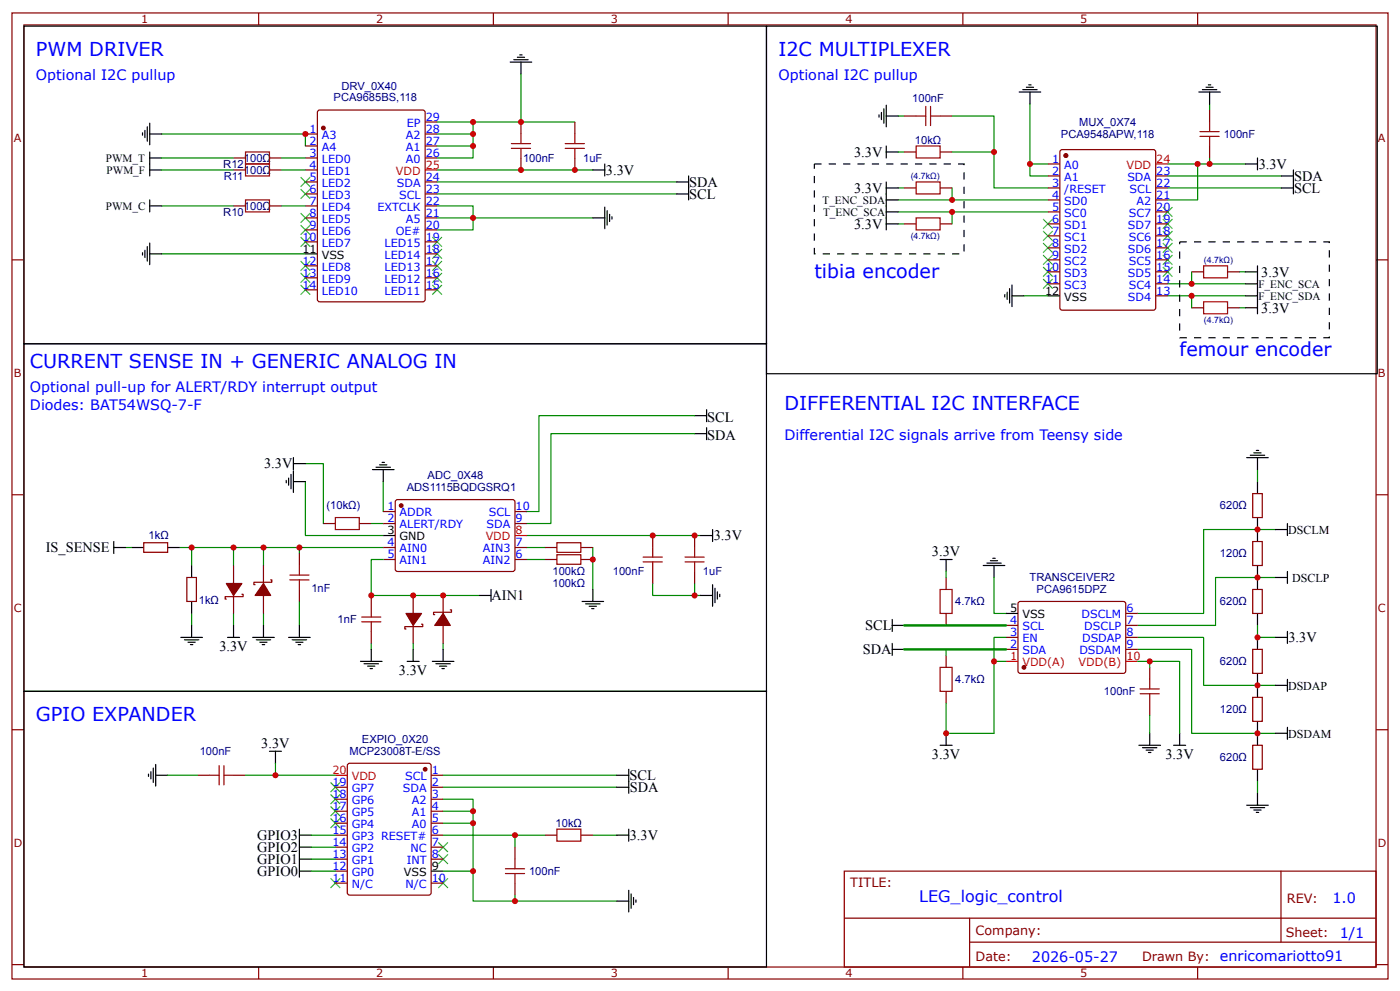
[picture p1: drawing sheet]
<svg xmlns="http://www.w3.org/2000/svg" width="309mm" height="219mm" viewBox="0 0 309 219" stroke-linecap="round" stroke-linejoin="round" font-family="sans-serif">
<g fill="none" stroke="#800" stroke-width=".26">
<path d="M2.6 2.9h304.1v213.2h-304.1zM5.3 5.5h298.7v208h-298.7zM57.1 2.9v2.6M109 2.9v2.6M160.9 2.9v2.6M212.7 2.9v2.6M264.6 2.9v2.6M51.6 34.9h2.6M51.6 37.5h2.6M59.5 34.9h2.7M59.5 37.5h2.7M67.5 34.9h2.6"/>
<path d="M67.5 37.5h2.6M67.5 29.6h2.6M67.5 32.2h2.6M70.2 24.6l.4-.3h22.8l.5 .3v41.5l-.2 .5h-23.1l-.4-.2zM93.9 34.9h2.7M93.9 29.6h2.7M93.9 32.2h2.7M93.9 26.9h2.7M115.1 26.9v2.7M115.1 34.9v2.6M127 26.9v2.7M127 34.9v2.6"/>
<path d="M199.8 25.6h2.6M199.8 33.5h2.6M207.7 25.6h2.6M207.7 33.5h2.6M231.5 36.2h2.7M231.5 38.8h2.7M234.2 33.3l.5-.3h20.1l.5 .3v34.6l-.2 .5-20.4 .1-.5-.3zM255.3 38.8h2.7M267.2 24.3v2.6M267.2 32.2v2.7M2.6 57.4h2.7M51.6 45.5h2.6"/>
<path d="M59.5 45.5h2.7M67.5 45.5h2.6M67.5 40.2h2.6M67.5 42.8h2.6M67.5 48.1h2.6M67.5 50.7h2.6M67.5 53.4h2.6M67.5 58.7h2.6M93.9 45.5h2.7M93.9 40.2h2.7M93.9 42.8h2.7M93.9 48.1h2.7"/>
<path d="M93.9 50.7h2.7M93.9 53.4h2.7M93.9 58.7h2.7M93.9 56h2.7M199.8 41.5h2.6M199.8 49.4h2.6M207.7 41.5h2.6M207.7 49.4h2.6M231.5 57.4h2.7M231.5 41.5h2.7M231.5 49.4h2.7M231.5 44.1h2.7"/>
<path d="M231.5 46.8h2.7M231.5 52.1h2.7M231.5 54.7h2.7M255.3 57.4h2.7M255.3 41.5h2.7M255.3 49.4h2.7M255.3 44.1h2.7M255.3 46.8h2.7M255.3 52.1h2.7M255.3 54.7h2.7M304 57.4h2.7M67.5 61.3h2.6"/>
<path d="M67.5 64h2.6M93.9 61.3h2.7M93.9 64h2.7M231.5 60h2.7M231.5 62.7h2.7M255.3 60h2.7M255.3 62.7h2.7M255.3 65.3h2.7M263.3 60h2.6M263.3 67.9h2.6M271.2 60h2.6M271.2 67.9h2.6"/>
<path d="M2.6 109.2h2.7M31.7 119.8h5.3v2.1h-5.3zM71.4 115.6h2.7M79.4 115.6h2.6M84.7 115.6h2.6M84.7 112.9h2.6M87.4 110.5l.4-.2 25.7 .1 .3 .4-.1 15.1-.5 .3-25.6-.1-.3-.5zM113.8 115.6h2.6M113.8 112.9h2.6M144.2 118.2v2.7M153.5 118.2v2.7M276.8 109h2.1v5.2h-2.1z"/>
<path d="M276.8 119.5h2.1v5.3h-2.1zM304 109.2h2.7M41.3 127.5h2.1v5.3h-2.1zM51.6 124.8v4M51.6 131.4v4M53.4 131.2h.3v.5h-4v.5h.3M58.2 124.8v4M58.2 131.4v4M59.8 128h.3v.5h-4v.6h.3M66.1 122.2v2.6M66.1 130.1v2.7M82 131.4v2.7"/>
<path d="M82 139.4v2.6M84.7 123.5h2.6M84.7 120.9h2.6M91.3 131.4v4M91.3 138.1v3.9M93.1 137.8h.3v.5h-4v.6h.3M97.9 131.4v4M97.9 138.1v3.9M99.5 134.6h.2v.5h-3.9v.6h.2M113.8 123.5h2.6M113.8 120.9h2.6M120.4 123.5h2.6"/>
<path d="M120.4 120.9h2.6M128.3 123.5h2.7M128.3 120.9h2.7M144.2 126.2v2.6M153.5 126.2v2.6M209 127.5v2.6M209 135.4v2.7M222.2 138.1h2.7M225 133l.4-.2h23l.3 .5-.1 15.1-.4 .2h-23l-.3-.5zM248.7 138.1h2.7M248.7 135.4h2.7M276.8 130.1h2.1v5.3h-2.1z"/>
<path d="M209 144.7v2.6M209 152.6v2.7M222.2 143.4h2.7M222.2 140.7h2.7M248.7 143.4h2.7M248.7 140.7h2.7M254 147.3v2.7M254 155.3v2.6M276.8 143.4h2.1v5.2h-2.1zM276.8 153.9h2.1v5.3h-2.1zM2.6 161.1h2.7M43.7 171.1h2.6"/>
<path d="M51.6 171.1h2.6M74.1 173.8h2.6M74.1 176.4h2.6M74.1 179.1h2.6M76.8 168.7l.5-.2h17.4l.5 .2v28.4l-.2 .4-17.7 .1-.5-.3zM95.2 171.1h2.7M95.2 173.8h2.7M95.2 176.4h2.7M95.2 179.1h2.7M276.8 164.5h2.1v5.3h-2.1zM304 161.1h2.7M74.1 184.4h2.6"/>
<path d="M74.1 181.7h2.6M74.1 187h2.6M74.1 189.7h2.6M74.1 194.9h2.6M74.1 192.3h2.6M95.2 184.4h2.7M95.2 181.7h2.7M95.2 187h2.7M95.2 189.7h2.7M95.2 194.9h2.7M113.8 187v2.7M113.8 194.9v2.7"/>
<path d="M120.4 184.4h2.6M128.3 184.4h2.7M186.5 192.3h117.5v21.2h-117.5zM283 192.3v15.7M2.6 212.9h2.7M57.1 213.5v2.6M109 213.5v2.6M160.9 213.5v2.6M186.6 202.7h117.3M212.7 213.5v2.6M214.2 208h89.7M214.2 202.7v10.6"/>
<path d="M264.6 213.5v2.6M304 212.9h2.7"/>
</g>
<g fill="none" stroke="#080" stroke-width=".26">
<path d="M115.1 16.4v10.5h11.9M35.7 29.6h31.8v2.6M35.7 34.9h15.9M35.7 37.5h15.9M62.2 34.9h5.3M62.2 37.5h5.3M96.6 37.5h34.4M96.6 26.9h7.9M96.6 29.6h7.9M96.6 32.2h7.9M115.1 26.9h-10.6v8h-7.9M198.4 25.6h1.4"/>
<path d="M198.4 33.5h1.4M210.3 25.6h9.3v15.9h11.9M210.3 33.5h9.3M227.5 23v15.8h4M227.5 36.2h4M258 36.2h17.2M258 38.8h25.1M264.6 36.2v7.9h-6.6M267.2 23v1.3M267.2 34.9v1.3M35.7 45.5h15.9M35.7 56h31.8"/>
<path d="M62.2 45.5h5.3M96.6 45.5h7.9v5.2h-7.9M96.6 42.8h52.9M96.6 40.2h52.9M96.6 48.1h34.4M198.4 41.5h1.4M198.4 49.4h1.4M198.4 46.8h33.1M198.4 44.1h33.1M210.3 41.5v2.6M210.3 46.8v2.6M258 41.5h25.1"/>
<path d="M226.2 65.3h5.3M258 65.3h17.2M258 62.7h17.2M263.3 60v2.7M263.3 65.3v2.6M273.8 60h1.4M273.8 67.9h1.4M153.5 95.7h-31.8v19.9h-5.3M153.5 91.8h-34.4v21.1h-2.7M67.5 106.3v11.9h17.2M67.5 102.3h3.9v13.3M82 115.6h2.7"/>
<path d="M84.7 106.3v6.6M116.4 118.2h38.4M277.8 103.7v2.6M281.8 116.9h-15.9v18.5h-14.5M27.8 120.9h1.3M39.7 120.9h45M42.3 120.9v3.9M42.3 135.4v2.7M51.6 120.9v3.9M51.6 135.4v2.7M58.2 120.9v3.9M58.2 135.4v2.7"/>
<path d="M66.1 120.9v1.3M66.1 132.8v5.3M84.7 123.5h-2.7v7.9h23.8M116.4 120.9h4M116.4 123.5h4M131 120.9v9.2M144.2 128.8v2.6h10.6M153.5 128.8v2.6M209 126.2v1.3M219.6 127.5v7.9h2.6M277.8 138.1v2.6h4M281.8 127.5h-13.2v10.6h-17.2"/>
<path d="M82 142v1.4M91.3 142v1.4M97.9 142v1.4M209 143.4v1.3M222.2 146h-2.6v15.9h-10.6v-6.6M222.2 140.7h-2.6v5.3M251.4 143.4h11.9v18.5h18.5M251.4 140.7h14.5v10.6h15.9M251.4 146h9.2v15.9M254 146v1.3M254 157.9v4M37 171.1h6.7"/>
<path d="M54.2 171.1h19.9M60.9 168.5v2.6M97.9 176.4h6.6v15.9M97.9 179.1h6.6M97.9 171.1h38.4M97.9 173.8h38.4M277.8 172.5v2.6M68.8 184.4h5.3M68.8 187h5.3M68.8 189.7h5.3M68.8 192.3h5.3M97.9 184.4h15.9v2.6"/>
<path d="M97.9 192.3h6.6v6.6h31.8M97.9 181.7h6.6M113.8 197.6v1.3M113.8 184.4h6.6M131 184.4h5.3"/>
</g>
<g fill="none" stroke="#000" stroke-width=".26">
<path d="M5.3 5.8h164v70.1h-164zM112.7 13.7h4.8M113.5 13.2h3.2M114.3 12.6h1.6M114.8 12.1h.6M115.1 13.7v2.7M169.3 5.8h135v76.7h-135zM226 19.8h3.1M226.7 19.3h1.6M227.3 18.7h.5M265.6 19.8h3.2M266.4 19.3h1.6"/>
<path d="M267 18.7h.5M31.5 29.3v.5M32 28.8v1.6M32.5 28v3.2M33.1 37.5h2.6M33.1 27.2v4.8M33.1 33.5v5.3M33.1 34.9h2.6M33.1 29.6h2.6M131 37.5h2.6M133.6 36.2v2.6M152.1 38.8v5.3"/>
<path d="M194.2 25.3v.6M194.7 24.8v1.6M195.3 24v3.2M195.8 23.2v4.8M195.8 32.2v2.7M195.8 25.6h2.6M195.8 33.5h2.6M225.2 20.3h4.7M227.5 20.3v2.7M264.8 20.3h4.8M267.2 20.3v2.7M275.2 36.2h2.6"/>
<path d="M277.8 34.9v2.6M283.1 38.8h2.7M285.8 37.5v5.3M31.5 55.8v.5M32 55.2v1.6M32.5 54.5v3.1M33.1 44.1v2.7M33.1 53.7v4.7M33.1 45.5h2.6M33.1 56h2.6M67.5 56h2.6M131 48.1h2.6"/>
<path d="M133.6 45.7v4.8M134.1 46.5v3.2M134.7 47.3v1.6M135.2 47.8v.6M149.5 42.8h2.6M149.5 40.2h2.6M195.8 49.4h2.6M195.8 40.2v10.5M195.8 41.5h2.6M195.8 46.8h2.6M195.8 44.1h2.6M277.8 58.7v10.6"/>
<path d="M283.1 41.5h2.7M5.3 75.9h164v76.7h-164zM222 65v.6M222.5 64.5v1.6M223 63.7v3.2M223.6 65.3h2.6M223.6 62.9v4.8M231.5 65.3h2.7M275.2 67.9h2.6M275.2 60h2.6M275.2 62.7h2.6M275.2 65.3h2.6"/>
<path d="M153.5 91.8h2.6M153.5 95.7h2.6M156.1 90.4v2.7M156.1 94.4v2.6M277 100h1.6M277.5 99.4h.6M25.1 119.5v2.7M63.2 106v.6M63.8 105.5v1.6M64.3 104.7v3.2M64.8 106.3h2.7M64.8 101v2.7"/>
<path d="M64.8 103.9v4.8M64.8 102.3h2.7M82.3 103.7h4.7M83.1 103.1h3.2M83.9 102.6h1.6M84.4 102.1h.5M84.7 103.7v2.6M84.7 118.2h2.6M154.8 118.2h2.6M157.4 116.9v2.6M275.4 101h4.8M276.2 100.5h3.2"/>
<path d="M277.8 101v2.7M277.8 106.3v2.7M277.8 114.2v5.3M281.8 116.9h2.6M284.4 115.6v2.6M25.1 120.9h2.7M29.1 120.9h2.6M37 120.9h2.7M42.3 124.8v2.7M42.3 132.8v2.6M42.3 138.1v2.6M51.6 138.1v2.6"/>
<path d="M58.2 138.1v2.6M66.1 138.1v2.6M105.8 131.4h2.7M108.5 130.1v2.7M128.6 132.8h4.7M129.4 133.3h3.2M130.2 133.8h1.6M130.7 134.4h.5M131 130.1v2.7M154.8 131.4h2.6M157.4 129.1v4.7M158 129.9v3.1"/>
<path d="M158.5 130.7v1.5M159 131.2v.5M197.1 136.7v2.7M197.1 138.1h2.7M207.7 123.5h2.6M209 123.5v2.7M217.2 124.8h4.8M218 124.3h3.2M218.8 123.8h1.6M219.3 123.2h.6M219.6 124.8v2.7M222.2 135.4h2.7"/>
<path d="M277.8 124.8v5.3M277.8 135.4v2.7M281.8 127.5h2.6M284.4 126.2v2.6M284.4 139.4v2.6M5.3 152.6h164v60.9h-164zM40 140.7h4.7M40.7 141.2h3.2M41.5 141.8h1.6M42.1 142.3h.5M50.3 140.7h2.6M55.8 140.7h4.8"/>
<path d="M56.6 141.2h3.2M57.4 141.8h1.6M57.9 142.3h.6M63.8 140.7h4.7M64.6 141.2h3.1M65.4 141.8h1.5M65.9 142.3h.5M79.6 146h4.8M80.4 146.5h3.2M81.2 147.1h1.6M81.8 147.6h.5M82 143.4v2.6"/>
<path d="M90 146h2.6M91.3 143.4v2.6M95.5 146h4.8M96.3 146.5h3.2M97.1 147.1h1.6M97.6 147.6h.6M97.9 143.4v2.6M197.1 143.4h2.7M197.1 142v2.7M277.8 140.7v2.7M277.8 148.6v5.3M277.8 159.2v5.3"/>
<path d="M281.8 140.7h2.6M281.8 151.3h2.6M284.4 150v2.6M32.8 170.9v.5M33.3 170.3v1.6M33.9 169.5v3.2M34.4 171.1h2.6M34.4 168.8v4.7M59.5 165.8h2.7M60.9 165.8v2.7M136.3 171.1h2.6M136.3 173.8h2.6"/>
<path d="M138.9 169.8v5.3M207.7 164.5h2.6M209 161.9v2.6M251.6 164.5h4.8M252.4 165h3.2M253.2 165.6h1.6M253.7 166.1h.6M254 161.9v2.6M259.3 164.5h2.6M260.6 161.9v2.6M275.4 177.7h4.8M276.2 178.3h3.2"/>
<path d="M277 178.8h1.6M277.5 179.3h.6M277.8 169.8v2.7M277.8 175.1v2.6M281.8 161.9h2.6M284.4 160.5v2.7M66.1 184.4h2.7M66.1 183v10.6M66.1 187h2.7M66.1 189.7h2.7M66.1 192.3h2.7M95.2 192.3h2.7"/>
<path d="M136.3 184.4h2.6M136.3 198.9h2.6M138.9 183v2.7M138.9 196.5v4.8M139.4 197.3v3.2M140 198.1v1.6M140.5 198.6v.6"/>
</g>
<g fill="#000" stroke="#3c3" stroke-width=".26">
<path d="M66.4 39.1l2.1 2.1zM68.5 39.1l-2.1 2.1z"/>
<path d="M66.4 41.8l2.1 2.1zM68.5 41.8l-2.1 2.1z"/>
<path d="M66.4 52.3l2.1 2.2zM68.5 52.3l-2.1 2.2z"/>
<path d="M66.4 49.7l2.1 2.1zM68.5 49.7l-2.1 2.1z"/>
<path d="M66.4 47l2.1 2.2zM68.5 47l-2.1 2.2z"/>
<path d="M66.4 57.6l2.1 2.1zM68.5 57.6l-2.1 2.1z"/>
<path d="M95.5 57.6l2.1 2.1zM95.5 59.7l2.1-2.1z"/>
<path d="M95.5 55l2.1 2.1zM97.6 55l-2.1 2.1z"/>
<path d="M95.5 52.3l2.1 2.2zM97.6 52.3l-2.1 2.2z"/>
<path d="M230.5 58.9l2.1 2.2zM232.6 58.9l-2.1 2.2z"/>
<path d="M230.5 48.4l2.1 2.1zM232.6 48.4l-2.1 2.1z"/>
<path d="M230.5 51l2.1 2.1zM232.6 51l-2.1 2.1z"/>
<path d="M230.5 53.7l2.1 2.1zM232.6 53.7l-2.1 2.1z"/>
<path d="M230.5 56.3l2.1 2.1zM232.6 56.3l-2.1 2.1z"/>
<path d="M256.9 58.9l2.1 2.2zM259 58.9l-2.1 2.2z"/>
<path d="M256.9 56.3l2.1 2.1zM256.9 58.4l2.1-2.1z"/>
<path d="M256.9 53.7l2.1 2.1zM259 53.7l-2.1 2.1z"/>
<path d="M256.9 51l2.1 2.1zM259 51l-2.1 2.1z"/>
<path d="M256.9 48.4l2.1 2.1zM256.9 50.5l2.1-2.1z"/>
<path d="M256.9 45.7l2.1 2.1zM259 45.7l-2.1 2.1z"/>
<path d="M66.4 62.9l2.1 2.1zM68.5 62.9l-2.1 2.1z"/>
<path d="M66.4 60.3l2.1 2.1zM68.5 60.3l-2.1 2.1z"/>
<path d="M95.5 62.9l2.1 2.1zM95.5 65l2.1-2.1z"/>
<path d="M95.5 60.3l2.1 2.1zM97.6 60.3l-2.1 2.1z"/>
<path d="M230.5 61.6l2.1 2.1zM232.6 61.6l-2.1 2.1z"/>
<path d="M75.1 172.7l-2.1 2.1zM73 172.7l2.1 2.1z"/>
<path d="M75.1 175.4l-2.1 2.1zM73 175.4l2.1 2.1z"/>
<path d="M75.1 178l-2.1 2.1zM73 178l2.1 2.1z"/>
<path d="M75.1 180.7l-2.1 2.1zM73 180.7l2.1 2.1z"/>
<path d="M75.1 193.9l-2.1 2.1zM73 193.9l2.1 2.1z"/>
<path d="M99 188.6l-2.2 2.1zM96.8 188.6l2.2 2.1z"/>
<path d="M99 185.9l-2.2 2.2zM96.8 185.9l2.2 2.2z"/>
<path d="M99 193.9l-2.2 2.1zM96.8 193.9l2.2 2.1z"/>
</g>
<g fill="none" stroke="#a00000" stroke-width=".26">
<path d="M54.2 33.5h5.3v2.7h-5.3zM54.2 36.2h5.3v2.6h-5.3zM113 31.7h4.2M113 32.8h4.2M115.1 29.6v2.1M115.1 32.8v2.1M124.9 31.7h4.2M124.9 32.8h4.2M127 29.6v2.1M127 32.8v2.1M202.4 32.2h5.3v2.7h-5.3zM202.4 25.6h2.1"/>
<path d="M204.5 23.5v4.2M205.6 25.6h2.1M205.6 23.5v4.2M265.1 30.1h4.2M265.1 29.1h4.2M267.2 26.9v2.2M267.2 30.1v2.1M54.2 44.1h5.3v2.7h-5.3zM202.4 40.2h5.3v2.6h-5.3zM202.4 48.1h5.3v2.6h-5.3zM265.9 58.7h5.3v2.6h-5.3zM265.9 66.6h5.3v2.7h-5.3z"/>
<path d="M74.1 114.2h5.3v2.7h-5.3zM123 119.8h5.3v2.1h-5.3zM64 126.9h4.3M64 128h4.3M66.1 124.8v2.1M66.1 128v2.1M79.9 136.2h4.2M79.9 137.3h4.2M82 134.1v2.1M82 137.3v2.1M123 122.4h5.3v2.2h-5.3zM142.1 123h4.2"/>
<path d="M142.1 124h4.2M144.2 120.9v2.1M144.2 124v2.2M151.3 123h4.3M151.3 124h4.3M153.5 120.9v2.1M153.5 124v2.2M207.7 130.1h2.6v5.3h-2.6zM207.7 147.3h2.6v5.3h-2.6zM251.9 152.1h4.2M251.9 153.1h4.2M254 150v2.1"/>
<path d="M254 153.1v2.2M46.3 171.1h2.1M48.4 169v4.2M49.5 171.1h2.1M49.5 169v4.2M111.7 192.8h4.2M111.7 191.8h4.2M113.8 189.7v2.1M113.8 192.8v2.1M123 183h5.3v2.7h-5.3z"/>
</g>
<g fill="#800" stroke="#800" stroke-width=".26">
<path d="M89.7 135.4h3.4l-1.8 2.7z"/>
<path d="M97.9 135.4l1.6 2.7h-3.5z"/>
<path d="M50 128.8h3.4l-1.8 2.6z"/>
<path d="M58.2 128.8l1.6 2.6h-3.4z"/>
<circle cx="93.9" cy="169.8" r=".4"/>
<circle cx="235.5" cy="34.3" r=".4"/>
<circle cx="226.2" cy="147.3" r=".4"/>
<circle cx="88.6" cy="111.6" r=".4"/>
<circle cx="71.4" cy="28.3" r=".4"/>
</g>
<path d="M93.9 37.5h2.7M255.3 36.2h2.7M113.8 118.2h2.6M222.2 146h2.7M248.7 146h2.7M74.1 171.1h2.6" fill="none" stroke="#f00" stroke-width=".26"/>
<path d="M199.8 138.1h22.4M199.8 143.4h22.4" fill="none" stroke="#080" stroke-width=".53"/>
<path d="M179.9 36.2h33.1v19.8h-33.1zM260.6 53.4h33.1v21.2h-33.1z" fill="none" stroke="#000" stroke-width=".26" stroke-dasharray="1.6 1.6" stroke-linecap="butt"/>
<g fill="#c00">
<circle cx="264.6" cy="36.2" r=".66"/>
<circle cx="277.8" cy="116.9" r=".66"/>
<circle cx="277.8" cy="140.7" r=".66"/>
<circle cx="277.8" cy="161.9" r=".66"/>
<circle cx="277.8" cy="151.3" r=".66"/>
<circle cx="277.8" cy="127.5" r=".66"/>
<circle cx="263.3" cy="65.3" r=".66"/>
<circle cx="263.3" cy="62.7" r=".66"/>
<circle cx="42.3" cy="120.9" r=".66"/>
<circle cx="131" cy="123.5" r=".66"/>
<circle cx="227.5" cy="36.2" r=".66"/>
<circle cx="104.5" cy="181.7" r=".66"/>
<circle cx="104.5" cy="179.1" r=".66"/>
<circle cx="104.5" cy="192.3" r=".66"/>
<circle cx="66.1" cy="120.9" r=".66"/>
<circle cx="58.2" cy="120.9" r=".66"/>
<circle cx="51.6" cy="120.9" r=".66"/>
<circle cx="144.2" cy="118.2" r=".66"/>
<circle cx="153.5" cy="118.2" r=".66"/>
<circle cx="209" cy="161.9" r=".66"/>
<circle cx="153.5" cy="131.4" r=".66"/>
<circle cx="113.8" cy="198.9" r=".66"/>
<circle cx="267.2" cy="36.2" r=".66"/>
<circle cx="210.3" cy="46.8" r=".66"/>
<circle cx="210.3" cy="44.1" r=".66"/>
<circle cx="104.5" cy="26.9" r=".66"/>
<circle cx="104.5" cy="48.1" r=".66"/>
<circle cx="104.5" cy="29.6" r=".66"/>
<circle cx="104.5" cy="32.2" r=".66"/>
<circle cx="67.5" cy="29.6" r=".66"/>
<circle cx="219.6" cy="146" r=".66"/>
<circle cx="254" cy="146" r=".66"/>
<circle cx="60.9" cy="171.1" r=".66"/>
<circle cx="82" cy="131.4" r=".66"/>
<circle cx="91.3" cy="131.4" r=".66"/>
<circle cx="97.9" cy="131.4" r=".66"/>
<circle cx="113.8" cy="184.4" r=".66"/>
<circle cx="115.1" cy="26.9" r=".66"/>
<circle cx="115.1" cy="37.5" r=".66"/>
<circle cx="127" cy="37.5" r=".66"/>
<circle cx="219.6" cy="33.5" r=".66"/>
</g>
<g font-size="4.2" fill="#00f">
<text x="7.9" y="12.4">PWM DRIVER</text>
<text x="172" y="12.4">I2C MULTIPLEXER</text>
<text x="179.9" y="61.3">tibia encoder</text>
<text x="6.6" y="81.2">CURRENT SENSE IN + GENERIC ANALOG IN</text>
<text x="260.6" y="78.5">femour encoder</text>
<text x="173.3" y="90.4">DIFFERENTIAL I2C INTERFACE</text>
<text x="7.9" y="159.2">GPIO EXPANDER</text>
</g>
<text font-size="3.5" fill="#00f" x="203.1" y="199.1">LEG_logic_control</text>
<g font-size="3.2" fill="#00f">
<text x="7.9" y="17.7">Optional I2C pullup</text>
<text x="172" y="17.7">Optional I2C pullup</text>
<text x="6.6" y="86.5">Optional pull-up for ALERT/RDY interrupt output</text>
<text x="6.6" y="90.4">Diodes: BAT54WSQ-7-F</text>
<text x="173.3" y="97">Differential I2C signals arrive from Teensy side</text>
<text x="294.4" y="199.2">1.0</text>
<text x="296" y="207">1/1</text>
<text x="228" y="212.3">2026-05-27</text>
<text x="269.5" y="212.2">enricomariotto91</text>
</g>
<g font-size="3.2">
<text x="188.7" y="34.6">3.3V</text>
<text x="133.9" y="38.6">3.3V</text>
<text x="152.3" y="41.2">SDA</text>
<text x="278.1" y="37.3">3.3V</text>
<text x="285.9" y="39.9">SDA</text>
<text x="152.3" y="43.9">SCL</text>
<text x="188.7" y="42.6">3.3V</text>
<text x="285.9" y="42.5">SCL</text>
<text x="188.7" y="50.5">3.3V</text>
<text x="278.7" y="61.1">3.3V</text>
<text x="278.7" y="69">3.3V</text>
<text x="156.2" y="93.1">SCL</text>
<text x="156.2" y="97">SDA</text>
<text x="58.3" y="103.4">3.3V</text>
<text x="157.7" y="119.3">3.3V</text>
<text x="10.1" y="121.9">IS_SENSE</text>
<text x="205.9" y="122.7">3.3V</text>
<text x="108.6" y="132.5">AIN1</text>
<text x="48.5" y="143.7">3.3V</text>
<text x="191.1" y="139.1">SCL</text>
<text x="284.6" y="141.8">3.3V</text>
<text x="88.1" y="149">3.3V</text>
<text x="190.6" y="144.4">SDA</text>
<text x="57.7" y="165">3.3V</text>
<text x="205.9" y="167.5">3.3V</text>
<text x="257.5" y="167.5">3.3V</text>
<text x="139.1" y="172.2">SCL</text>
<text x="139.1" y="174.8">SDA</text>
<text x="56.8" y="185.4">GPIO3</text>
<text x="139.1" y="185.4">3.3V</text>
<text x="56.8" y="188">GPIO2</text>
<text x="56.8" y="190.7">GPIO1</text>
<text x="56.8" y="193.3">GPIO0</text>
</g>
<g font-size="2.8" fill="#800">
<text x="187.9" y="195.7">TITLE:</text>
<text x="284.3" y="199.2">REV:</text>
<text x="215.5" y="206.4">Company:</text>
<text x="284.1" y="206.9">Sheet:</text>
<text x="215.5" y="212.1">Date:</text>
<text x="252.3" y="212.2">Drawn By:</text>
</g>
<g font-size="2.6">
<text x="284.6" y="118">DSCLM</text>
<text x="285.5" y="128.5">DSCLP</text>
<text x="284.6" y="152.3">DSDAP</text>
<text x="284.6" y="162.9">DSDAM</text>
</g>
<g font-size="2.5" fill="#800">
<text x="31.2" y="5.1">1</text>
<text x="83.1" y="5.1">2</text>
<text x="134.9" y="5.1">3</text>
<text x="186.8" y="5.1">4</text>
<text x="238.7" y="5.1">5</text>
<text x="3" y="31.4">A</text>
<text x="304.4" y="31.4">A</text>
<text x="3" y="83.3">B</text>
<text x="304.4" y="83.3">B</text>
<text x="3" y="135.1">C</text>
<text x="304.4" y="135.1">C</text>
<text x="3" y="187">D</text>
<text x="304.4" y="187">D</text>
<text x="31.2" y="215.7">1</text>
<text x="83.1" y="215.7">2</text>
<text x="134.9" y="215.7">3</text>
<text x="186.8" y="215.7">4</text>
<text x="238.7" y="215.7">5</text>
</g>
<g font-size="2.5" fill="#000080">
<text x="73.7" y="22.3">PCA9685BS,118</text>
<text x="75.4" y="19.8">DRV_0X40</text>
<text x="201.6" y="22.5">100nF</text>
<text x="238.4" y="27.7">MUX_0X74</text>
<text x="53.9" y="35.8">100Ω</text>
<text x="115.6" y="35.7">100nF</text>
<text x="128.8" y="35.8">1uF</text>
<text x="202.1" y="31.8">10kΩ</text>
<text x="234.4" y="30.4">PCA9548APW,118</text>
<text x="270.3" y="30.4">100nF</text>
<text x="49.3" y="37.1">R12</text>
<text x="49.4" y="39.7">R11</text>
<text x="53.9" y="38.4">100Ω</text>
<text x="49.3" y="47.6">R10</text>
<text x="53.9" y="46.3">100Ω</text>
<text x="94.5" y="105.8">ADC_0X48</text>
<text x="72.1" y="112.5">(10kΩ)</text>
<text x="89.9" y="108.5">ADS1115BQDGSRQ1</text>
<text x="269.5" y="112.5">620Ω</text>
<text x="32.8" y="119">1kΩ</text>
<text x="269.5" y="123">120Ω</text>
<text x="68.8" y="130.7">1nF</text>
<text x="122.1" y="129.6">100kΩ</text>
<text x="122.1" y="127">100kΩ</text>
<text x="135.4" y="127">100nF</text>
<text x="155.3" y="127">1uF</text>
<text x="227.5" y="128.3">TRANSCEIVER2</text>
<text x="229" y="130.9">PCA9615DPZ</text>
<text x="43.9" y="133.4">1kΩ</text>
<text x="74.6" y="137.6">1nF</text>
<text x="211" y="133.6">4.7kΩ</text>
<text x="269.5" y="133.6">620Ω</text>
<text x="269.5" y="146.8">620Ω</text>
<text x="211" y="150.8">4.7kΩ</text>
<text x="243.9" y="153.4">100nF</text>
<text x="269.5" y="157.4">120Ω</text>
<text x="44.1" y="166.7">100nF</text>
<text x="77.2" y="166.7">MCP23008T-E/SS</text>
<text x="80" y="164">EXPIO_0X20</text>
<text x="269.5" y="168">620Ω</text>
<text x="122.7" y="182.6">10kΩ</text>
<text x="116.9" y="193.1">100nF</text>
</g>
<g font-size="2.5" fill="#00f">
<text x="68.4" y="29.3">1</text>
<text x="89.9" y="28">EP</text>
<text x="94.1" y="29.3">28</text>
<text x="94.1" y="26.7">29</text>
<text x="68.4" y="32">2</text>
<text x="68.4" y="34.6">3</text>
<text x="71.1" y="30.6">A3</text>
<text x="71.1" y="33.3">A4</text>
<text x="71.1" y="35.9">LED0</text>
<text x="89.7" y="35.9">A0</text>
<text x="89.7" y="33.3">A1</text>
<text x="89.7" y="30.6">A2</text>
<text x="94.1" y="34.6">26</text>
<text x="94.1" y="32">27</text>
<text x="232.5" y="35.9">1</text>
<text x="68.4" y="37.3">4</text>
<text x="68.4" y="39.9">5</text>
<text x="71.1" y="38.6">LED1</text>
<text x="71.1" y="41.2">LED2</text>
<text x="87.7" y="41.2">SDA</text>
<text x="94.1" y="39.9">24</text>
<text x="232.5" y="38.6">2</text>
<text x="232.5" y="41.2">3</text>
<text x="235.1" y="37.3">A0</text>
<text x="235.1" y="39.9">A1</text>
<text x="249.1" y="39.9">SDA</text>
<text x="255.5" y="41.2">22</text>
<text x="255.5" y="38.6">23</text>
<text x="68.4" y="42.5">6</text>
<text x="68.4" y="45.2">7</text>
<text x="68.4" y="47.8">8</text>
<text x="71.1" y="43.9">LED3</text>
<text x="71.1" y="46.5">LED4</text>
<text x="83.4" y="46.5">EXTCLK</text>
<text x="88.2" y="43.9">SCL</text>
<text x="94.1" y="47.8">21</text>
<text x="94.1" y="45.2">22</text>
<text x="94.1" y="42.5">23</text>
<text x="232.5" y="43.9">4</text>
<text x="232.5" y="46.5">5</text>
<text x="235.1" y="42.5">/RESET</text>
<text x="235.1" y="45.2">SD0</text>
<text x="235.1" y="47.8">SC0</text>
<text x="249.4" y="47.8">SC7</text>
<text x="249.6" y="42.5">SCL</text>
<text x="251.1" y="45.2">A2</text>
<text x="255.5" y="46.5">20</text>
<text x="255.5" y="43.9">21</text>
<text x="66.8" y="53.1">10</text>
<text x="68.4" y="50.5">9</text>
<text x="71.1" y="49.2">LED5</text>
<text x="71.1" y="51.8">LED6</text>
<text x="87.4" y="51.8">OE#</text>
<text x="89.7" y="49.2">A5</text>
<text x="94.1" y="53.1">19</text>
<text x="94.1" y="50.5">20</text>
<text x="232.5" y="49.2">6</text>
<text x="232.5" y="51.8">7</text>
<text x="235.1" y="50.5">SD1</text>
<text x="235.1" y="53.1">SC1</text>
<text x="249.2" y="50.5">SD7</text>
<text x="249.4" y="53.1">SC6</text>
<text x="255.5" y="51.8">18</text>
<text x="255.5" y="49.2">19</text>
<text x="66.8" y="58.4">12</text>
<text x="71.1" y="54.5">LED7</text>
<text x="71.1" y="59.7">LED8</text>
<text x="85" y="59.7">LED13</text>
<text x="85" y="57.1">LED14</text>
<text x="85" y="54.5">LED15</text>
<text x="94.1" y="58.4">17</text>
<text x="94.1" y="55.8">18</text>
<text x="230.9" y="59.7">10</text>
<text x="232.5" y="54.5">8</text>
<text x="232.5" y="57.1">9</text>
<text x="235.1" y="55.8">SD2</text>
<text x="235.1" y="58.4">SC2</text>
<text x="249.2" y="55.8">SD6</text>
<text x="249.4" y="58.4">SC5</text>
<text x="255.5" y="59.7">15</text>
<text x="255.5" y="57.1">16</text>
<text x="255.5" y="54.5">17</text>
<text x="66.8" y="61.1">13</text>
<text x="66.8" y="63.7">14</text>
<text x="71.1" y="62.4">LED9</text>
<text x="71.1" y="65">LED10</text>
<text x="85" y="65">LED11</text>
<text x="85" y="62.4">LED12</text>
<text x="94.1" y="63.7">15</text>
<text x="94.1" y="61.1">16</text>
<text x="230.9" y="62.4">11</text>
<text x="235.1" y="61.1">SD3</text>
<text x="235.1" y="63.7">SC3</text>
<text x="249.2" y="61.1">SD5</text>
<text x="249.4" y="63.7">SC4</text>
<text x="255.5" y="65">13</text>
<text x="255.5" y="62.4">14</text>
<text x="249.2" y="66.4">SD4</text>
<text x="85.6" y="112.7">1</text>
<text x="88.3" y="114">ADDR</text>
<text x="108" y="114">SCL</text>
<text x="113.9" y="112.7">10</text>
<text x="85.6" y="115.3">2</text>
<text x="88.3" y="116.6">ALERT/RDY</text>
<text x="107.5" y="116.6">SDA</text>
<text x="113.9" y="115.3">9</text>
<text x="85.6" y="120.6">4</text>
<text x="85.6" y="123.2">5</text>
<text x="88.3" y="121.9">AIN0</text>
<text x="88.3" y="124.6">AIN1</text>
<text x="106.6" y="124.6">AIN2</text>
<text x="106.6" y="121.9">AIN3</text>
<text x="113.9" y="123.2">6</text>
<text x="113.9" y="120.6">7</text>
<text x="223.2" y="137.8">4</text>
<text x="239" y="136.5">DSCLM</text>
<text x="248.8" y="135.1">6</text>
<text x="248.8" y="137.8">7</text>
<text x="223.2" y="143.1">2</text>
<text x="223.2" y="140.4">3</text>
<text x="225.9" y="141.8">EN</text>
<text x="225.9" y="139.1">SCL</text>
<text x="239.1" y="141.8">DSDAP</text>
<text x="239.6" y="139.1">DSCLP</text>
<text x="248.8" y="140.4">8</text>
<text x="248.8" y="143.1">9</text>
<text x="225.9" y="144.4">SDA</text>
<text x="238.5" y="144.4">DSDAM</text>
<text x="73.5" y="173.5">19</text>
<text x="89.5" y="172.2">SCL</text>
<text x="95.4" y="170.9">1</text>
<text x="95.4" y="173.5">2</text>
<text x="73.5" y="178.8">17</text>
<text x="73.5" y="176.2">18</text>
<text x="77.7" y="177.5">GP6</text>
<text x="77.7" y="174.8">GP7</text>
<text x="89" y="174.8">SDA</text>
<text x="91" y="177.5">A2</text>
<text x="95.4" y="176.2">3</text>
<text x="95.4" y="178.8">4</text>
<text x="73.5" y="184.1">15</text>
<text x="73.5" y="181.5">16</text>
<text x="77.7" y="185.4">GP3 RESET#</text>
<text x="77.7" y="182.8">GP4</text>
<text x="77.7" y="180.1">GP5</text>
<text x="91" y="180.1">A1</text>
<text x="91" y="182.8">A0</text>
<text x="95.4" y="181.5">5</text>
<text x="95.4" y="184.1">6</text>
<text x="73.5" y="189.4">13</text>
<text x="73.5" y="186.7">14</text>
<text x="77.7" y="190.7">GP1</text>
<text x="77.7" y="188.1">GP2</text>
<text x="89.9" y="190.7">INT</text>
<text x="90.7" y="188.1">NC</text>
<text x="95.4" y="186.7">7</text>
<text x="95.4" y="189.4">8</text>
<text x="73.5" y="194.7">11</text>
<text x="73.5" y="192">12</text>
<text x="77.7" y="196">N/C</text>
<text x="77.7" y="193.4">GP0</text>
<text x="89.6" y="196">N/C</text>
<text x="95.4" y="194.7">10</text>
</g>
<g font-size="2.5">
<text x="23.4" y="35.7">PWM_T</text>
<text x="23.6" y="38.4">PWM_F</text>
<text x="23.4" y="46.3">PWM_C</text>
<text x="181.7" y="45">T_ENC_SDA</text>
<text x="181.9" y="47.6">T_ENC_SCA</text>
<text x="66.8" y="55.8">11</text>
<text x="71.1" y="57.1">VSS</text>
<text x="230.9" y="65">12</text>
<text x="278" y="63.5">F_ENC_SCA</text>
<text x="235.1" y="66.4">VSS</text>
<text x="278" y="66.2">F_ENC_SDA</text>
<text x="85.6" y="118">3</text>
<text x="88.3" y="119.3">GND</text>
<text x="223.2" y="135.1">5</text>
<text x="225.9" y="136.5">VSS</text>
<text x="89.2" y="193.4">VSS</text>
<text x="95.4" y="192">9</text>
</g>
<g font-size="2.5" fill="#f00">
<text x="255.5" y="35.9">24</text>
<text x="87.5" y="38.6">VDD</text>
<text x="94.1" y="37.3">25</text>
<text x="248.9" y="37.3">VDD</text>
<text x="107.3" y="119.3">VDD</text>
<text x="113.9" y="118">8</text>
<text x="223.2" y="145.7">1</text>
<text x="225.9" y="147.1">VDD(A)</text>
<text x="238.3" y="147.1">VDD(B)</text>
<text x="248.8" y="145.7">10</text>
<text x="73.5" y="170.9">20</text>
<text x="77.7" y="172.2">VDD</text>
</g>
<g font-size="1.9" fill="#000080">
<text x="201.2" y="39.5">(4.7kΩ)</text>
<text x="201.2" y="52.7">(4.7kΩ)</text>
<text x="266" y="58">(4.7kΩ)</text>
<text x="266" y="71.3">(4.7kΩ)</text>
</g>
</svg>
